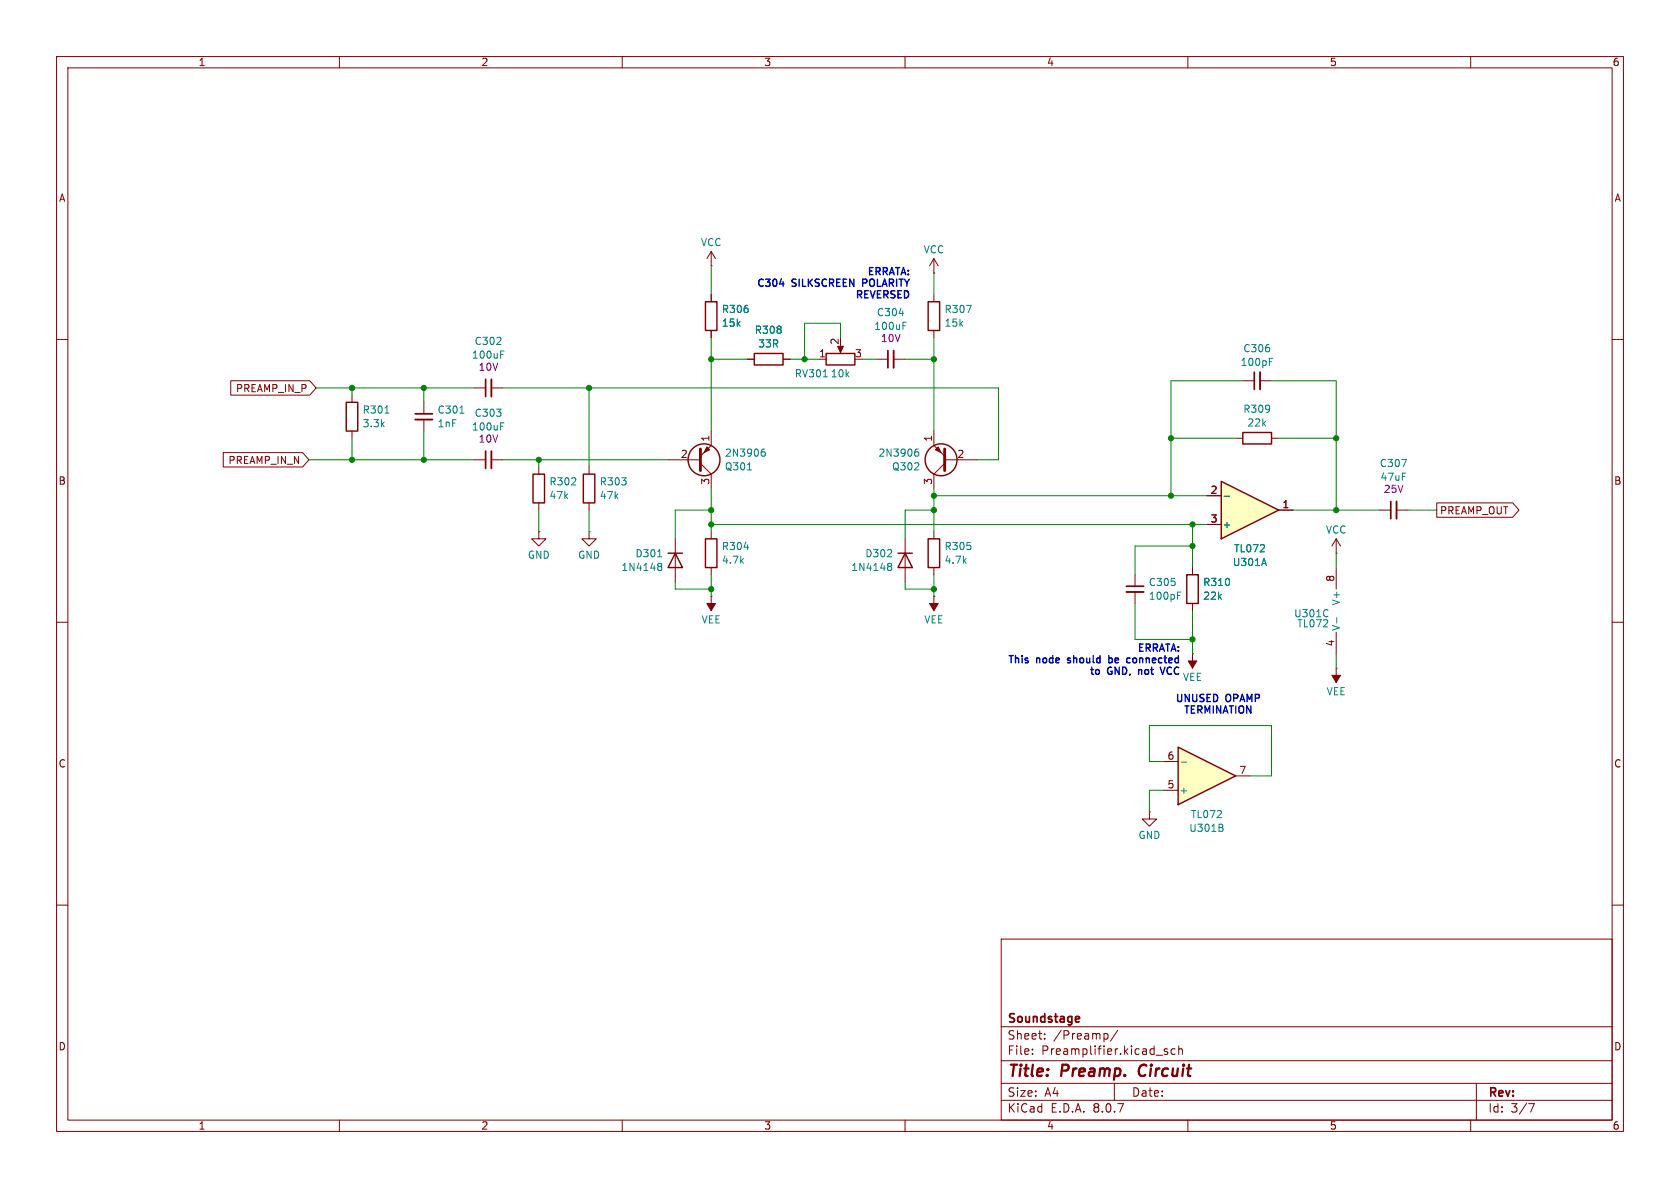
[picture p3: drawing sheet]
<svg xmlns="http://www.w3.org/2000/svg" width="297mm" height="210mm" viewBox="0 0 297 210" stroke-linecap="round" stroke-linejoin="round" font-family="sans-serif">
<g fill="none" stroke="#840000" stroke-width=".18">
<path d="M10 10h277v190h-277zM12 12h273v186h-273zM60 10v2M110 10v2M160 10v2M210 10v2M260 10v2M125.7 47h.1M125.7 44.5v2.5M125.7 52.1v1.2M125.7 58.4v1.3M125.7 44.5l-.7 1.2"/>
<path d="M125.7 44.5l.8 1.2M165.1 52.1v1.2M165.1 58.4v1.3M10 60h2M62.2 69.9v1.2M62.2 76.2v1.3M74.9 71.1v2.1M74.9 74.2v2M83.8 68.6h2.1M86.9 68.6h2M125.7 76.2v2.5l-1.9 1.9M132.1 63.5h1.2"/>
<path d="M138.4 63.5h1.3M165.1 76.2v2.5l1.9 1.9M285 60h2M83.8 81.3h2.1M86.9 81.3h2M95.2 94v1.3h1.3l-1.3 1.2-1.2-1.2h1.2M95.2 94h.1M95.2 82.6v1.2M95.2 88.9v1.3M104.1 94v1.3h1.3l-1.3 1.2-1.2-1.2h1.2M104.1 94h.1M104.1 82.6v1.2"/>
<path d="M104.1 88.9v1.3M118.1 81.3h5.7M119.4 95.3v7.6M123.8 81.9l1.9 1.9v2.6M125.7 94v1.3M160 95.3v7.6M165.1 94v1.3M167 81.3h5.7M167 81.9l-1.9 1.9v2.6M243.8 90.2h2.1M246.9 90.2h2M10 110h2"/>
<path d="M125.7 105.4h.1M125.7 100.3v1.3M125.7 105.4v2.6M165.1 105.4h.1M165.1 100.3v1.3M165.1 105.4v2.6M200.7 101.6v2M200.7 104.6v2.1M210.8 100.3v1.3M210.8 106.7v1.3M285 110h2M203.2 143.5v1.3h1.3l-1.3 1.3-1.3-1.3h1.3"/>
<path d="M203.2 143.5h.1M10 160h2M177 166h108v32h-108zM285 160h2M60 198v2M110 198v2M160 198v2M177 194.5h108M177 191.5h108M177 187.5h108M177 181.5h108M182.5 186.3v.1"/>
<path d="M182.5 185.5v.1M184.7 183.6v.1M184.7 182.8v.1M195.3 182.7h.3l.3 .3-.1 .6-.5 .1M197 191.5v3M197.6 182.1l-1.3 2M206.4 185.5l-.4-.1-.2 .2 .1 .2 .5 .2v.3h-.6M207.7 185.5l-.4-.1-.3 .3v.4l.2 .2h.5M208.4 185.5l.2-.1 .4 .1v.9M208.4 184.9v1.5M210 198v2M260 198v2"/>
<path d="M261 191.5v6.5M270.2 195.1h1l-.6 1.5"/>
</g>
<path d="M201.6 188.5a1.27 1.27 0 0 0 0 1.6" fill="none" stroke="#840000" stroke-width=".4"/>
<path d="M73.4 73.2h3.1M85.9 67.1v3M85.9 79.8v3M245.9 88.6v3.1M199.1 103.6h3.1M190.6 179.7l.2 .3-.7 .2M190.8 180.6l-.2 .1" fill="none" stroke="#840000" stroke-width=".3"/>
<g fill="none" stroke="#840000" stroke-width=".25">
<path d="M124.7 53.3h2v5.1h-2zM164.1 53.3h2v5.1h-2zM61.2 71.1h2v5.1h-2zM133.3 62.5h5.1v2h-5.1zM94.2 83.8h2.1v5.1h-2.1zM103.1 83.8h2.1v5.1h-2.1zM118.1 97.8h2.5M119.4 97.8l1.2 2.5h-2.5zM124.7 95.3h2v5h-2zM158.7 97.8h2.6M160 97.8l1.3 2.5h-2.6zM164.1 95.3h2v5h-2z"/>
<path d="M209.8 101.6h2v5.1h-2z"/>
<circle cx="124.5" cy="81.3" r="2.82"/>
<circle cx="166.4" cy="81.3" r="2.82"/>
</g>
<path d="M73.4 74.2h3.1M86.9 67.1v3M86.9 79.8v3M246.9 88.6v3.1M199.1 104.6h3.1" fill="none" stroke="#840000" stroke-width=".33"/>
<g fill="none" stroke="#008484" stroke-width=".18">
<path d="M170.9 54h.8l-.5 1.2M68.1 73h.7M81.3 73h.7M88.5 62.7h.4M88.5 62h.6M88.5 75.4h.4M88.5 74.7h.6M134.7 79.9h.3l.3 .2-.1 .5h-.5M135.2 79.4l-.5 .1M161.8 79.9h.4l.2 .2-.1 .5h-.5M162.3 79.4l-.4 .1M116.3 98.4h.7"/>
<path d="M116.4 99.6h.4l.1 .1 .1 .2-.2 .2M131.6 96.7h.7M132.1 83.1h.8M157 99.6h.4l.2 .1v.2l-.2 .2M247.8 81.2h.8l-.5 1.3M116.4 100.1h.1M116.5 100.1h.3M116.5 100.1l-.1 .1M116.8 100.1l.2 .3-.1 .3-.1 .2-.4-.1M157 100.1h.2M157.2 100.1h.2M157.2 100.1l-.2 .1"/>
<path d="M157.4 100.1l.2 .3v.3l-.2 .2-.4-.1M208.2 105.3h.4M208.2 104.7h.6"/>
</g>
<path d="M123.8 79.4v3.8M167 79.4v3.8" fill="none" stroke="#840000" stroke-width=".51"/>
<g fill="#840000" stroke="#840000" stroke-width=".18">
<path d="M125 79l.5 .5-1 .5z"/>
<path d="M165.4 79.5l.5-.5 .5 1z"/>
<path d="M164.3 106.7h1.6l-.8 1.3z"/>
<path d="M125 106.7h1.5l-.8 1.3z"/>
</g>
<path d="M208.3 132.1l10.1 5.1-10.1 5z" fill="#ffffc2"/>
<path d="M208.3 132.1l10.1 5.1-10.1 5z" fill="none" stroke="#840000" stroke-width=".25"/>
<path d="M236.2 97.8h.1M236.2 95.3l-.7 1.2M236.2 95.3v2.5M236.2 95.3l.8 1.2M236.2 118.1h.1M236.2 100.3v3.8M236.2 111.8v3.8M236.2 118.1v2.6M205.7 139.7h2.6M205.7 134.6h2.6M218.4 137.2h2.6" fill="none" stroke="#840000" stroke-width=".18"/>
<path d="M234.7 107.8l.1 .1M234.8 108.9l-.1 .1M236.3 109.2v.9M208.8 134.7h1M215.9 146.3l.3 .2v.3l-.2 .2M216.1 145.8l.1 .1-.1 .3" fill="none" stroke="#008484" stroke-width=".18"/>
<path d="M235.5 119.4h1.5l-.8 1.3z" fill="#840000" stroke="#840000" stroke-width=".18"/>
<path d="M215.9 85.1l10.2 5.1-10.2 5.1z" fill="#ffffc2"/>
<path d="M146 62.5h5.1v2h-5.1zM219.7 76.5h5.1v2h-5.1zM215.9 85.1l10.2 5.1-10.2 5.1z" fill="none" stroke="#840000" stroke-width=".25"/>
<g fill="none" stroke="#840000" stroke-width=".18">
<path d="M125.7 52.1v1.2M125.7 58.4v1.3M165.1 48.3h.1M165.1 45.7l-.8 1.3M165.1 45.7v2.6M165.1 45.7l.8 1.3M40.8 67.3h14l1.1 1.3-1.1 1.3h-14zM132.1 63.5h1.2M138.4 63.5h1.3M144.8 63.5h1.2M148.6 61v1M154.9 63.5h2.1"/>
<path d="M158 63.5h2M218.4 77.5h1.3M219.7 67.3h2M222.8 67.3h2M224.8 77.5h1.3M39.5 80h14l1.1 1.3-1.1 1.3h-14zM213.4 87.6h2.5M213.4 92.7h2.5M226.1 90.2h2.5M254 88.9h13.4l1.1 1.3-1.1 1.2h-13.4zM210.8 115.6h.1M210.8 100.3v1.3"/>
<path d="M210.8 106.7v1.3M210.8 115.6v2.5"/>
</g>
<path d="M159 55.4h.7M159.6 57.6h.5M159.6 57h.6M145.5 66.6h.8M224.4 63.9h.4M224.4 63.3h.6M216.4 87.7h1M223.5 98.7l.4 1.3" fill="none" stroke="#008484" stroke-width=".18"/>
<g fill="#840000" stroke="#840000" stroke-width=".18">
<path d="M210.1 116.8h1.5l-.8 1.3z"/>
<path d="M148.1 61.2h1l-.5 1.2z"/>
</g>
<path d="M158 62v3M222.8 65.8v3" fill="none" stroke="#840000" stroke-width=".33"/>
<path d="M157 62v3M221.7 65.8v3" fill="none" stroke="#840000" stroke-width=".3"/>
<path d="M137.8 50.2h.8M138.4 49.8v.8M196 115.9v1.3M196 116.4h.5M196 117.1h.5M199.4 116.3l.4 .1M199.8 117.1l-.4 .1M201.3 118.4v.8M201.8 118.4h-.3l-.2 .1M205.1 117.9l.4 1.3 .5-1.3" fill="none" stroke="#0000c2" stroke-width=".25"/>
<g fill="none" stroke="#008400" stroke-width=".18">
<path d="M125.7 47v5.1M125.7 59.7v16.5M148.6 59.7v-2.5h-6.4v6.3M165.1 48.3v3.8M165.1 59.7v16.5M55.9 68.6h27.9M62.2 68.6v1.3M62.2 77.5v3.8M74.9 68.6v2.5M74.9 76.2v5.1M88.9 68.6h87.6v12.7h-3.8M104.1 68.6v14"/>
<path d="M125.7 63.5h6.4M139.7 63.5h5.1M152.4 63.5h2.5M160 63.5h5.1M207 77.5h11.4M219.7 67.3h-12.7v20.3M224.8 67.3h11.4v22.9M226.1 77.5h10.1M54.6 81.3h29.2M88.9 81.3h29.2M95.2 81.3v1.3M95.2 90.2v3.8"/>
<path d="M104.1 90.2v3.8M125.7 86.4v7.6M125.7 92.7h87.7M125.7 90.2h-6.3v5.1M165.1 87.6h48.3M165.1 86.4v7.6M165.1 90.2h-5.1v5.1M210.8 96.5h-10.1v5.1M210.8 92.7v7.6M228.6 90.2h15.2M236.2 97.8v2.5M248.9 90.2h5.1"/>
<path d="M119.4 102.9v1.2h6.3M125.7 101.6v3.8M160 102.9v1.2h5.1M165.1 101.6v3.8M200.7 106.7v6.3h10.1M210.8 108v7.6M236.2 115.6v2.5M205.7 134.6h-2.5v-6.3h21.6v8.9h-3.8M205.7 139.7h-2.5v3.8"/>
</g>
<g fill="#008400" stroke="#008400" stroke-width=".18">
<circle cx="125.7" cy="90.2" r=".46"/>
<circle cx="125.7" cy="92.7" r=".46"/>
<circle cx="74.9" cy="81.3" r=".46"/>
<circle cx="62.2" cy="68.6" r=".46"/>
<circle cx="74.9" cy="68.6" r=".46"/>
<circle cx="62.2" cy="81.3" r=".46"/>
<circle cx="95.2" cy="81.3" r=".46"/>
<circle cx="210.8" cy="96.5" r=".46"/>
<circle cx="210.8" cy="92.7" r=".46"/>
<circle cx="207" cy="87.6" r=".46"/>
<circle cx="207" cy="77.5" r=".46"/>
<circle cx="165.1" cy="104.1" r=".46"/>
<circle cx="165.1" cy="87.6" r=".46"/>
<circle cx="165.1" cy="90.2" r=".46"/>
<circle cx="104.1" cy="68.6" r=".46"/>
<circle cx="125.7" cy="63.5" r=".46"/>
<circle cx="125.7" cy="104.1" r=".46"/>
<circle cx="236.2" cy="90.2" r=".46"/>
<circle cx="210.8" cy="113" r=".46"/>
<circle cx="236.2" cy="77.5" r=".46"/>
<circle cx="142.2" cy="63.5" r=".46"/>
<circle cx="165.1" cy="63.5" r=".46"/>
</g>
<g font-size="2.8" fill="#840000">
<text x="178" y="190.9">Title:</text>
<text x="187.7" y="190.9">Preamp.</text>
<text x="202.2" y="190.9">Circuit</text>
</g>
<g font-size="2.1" fill="#840000">
<text x="178" y="184">Sheet:</text>
<text x="178" y="181.2">Soundstage</text>
<text x="186.2" y="184">/Preamp/</text>
<text x="178" y="186.7">File:</text>
<text x="184.1" y="186.7">Preamplifier.kicad_sch</text>
<text x="178" y="196.9">KiCad</text>
<text x="178" y="194.1">Size:</text>
<text x="184.7" y="194.1">A4</text>
<text x="185.7" y="196.9">E.D.A.</text>
<text x="193.3" y="196.9">8.0.7</text>
<text x="200" y="194.1">Date:</text>
<text x="263" y="194.3">Rev:</text>
<text x="263" y="196.9">Id:</text>
<text x="267.1" y="196.9">3/7</text>
</g>
<g font-size="1.8" fill="#840000">
<text x="35" y="11.9">1</text>
<text x="85" y="11.9">2</text>
<text x="135" y="11.9">3</text>
<text x="185" y="11.9">4</text>
<text x="235" y="11.9">5</text>
<text x="285" y="11.9">6</text>
<text x="10.3" y="35.9">A</text>
<text x="285.3" y="35.9">A</text>
<text x="144.7" y="63.2">1</text>
<text x="148.3" y="61" transform="rotate(-90 148.3 61)">2</text>
<text x="151.1" y="63.2">3</text>
<text x="41.6" y="69.5">PREAMP_IN_P</text>
<text x="40.3" y="82.2">PREAMP_IN_N</text>
<text x="120.3" y="81">2</text>
<text x="125.5" y="78.2" transform="rotate(-90 125.5 78.2)">1</text>
<text x="164.8" y="78.2" transform="rotate(-90 164.8 78.2)">1</text>
<text x="169.2" y="81">2</text>
<text x="10.3" y="85.9">B</text>
<text x="125.5" y="85.8" transform="rotate(-90 125.5 85.8)">3</text>
<text x="164.8" y="85.8" transform="rotate(-90 164.8 85.8)">3</text>
<text x="213.9" y="87.4">2</text>
<text x="226.6" y="89.9">1</text>
<text x="285.3" y="85.9">B</text>
<text x="213.9" y="92.5">3</text>
<text x="254.5" y="91.1">PREAMP_OUT</text>
<text x="236" y="102.9" transform="rotate(-90 236 102.9)">8</text>
<text x="236" y="114.4" transform="rotate(-90 236 114.4)">4</text>
<text x="10.3" y="135.9">C</text>
<text x="206.3" y="134.4">6</text>
<text x="219" y="136.9">7</text>
<text x="285.3" y="135.9">C</text>
<text x="206.3" y="139.4">5</text>
<text x="10.3" y="185.9">D</text>
<text x="285.3" y="185.9">D</text>
<text x="35" y="199.9">1</text>
<text x="85" y="199.9">2</text>
<text x="135" y="199.9">3</text>
<text x="185" y="199.9">4</text>
<text x="235" y="199.9">5</text>
<text x="285" y="199.9">6</text>
</g>
<g font-size="1.8" fill="#008484">
<text x="123.8" y="43.7">VCC</text>
<text x="163.2" y="45">VCC</text>
<text x="127.5" y="55.5">R306</text>
<text x="127.5" y="58">15k</text>
<text x="133.3" y="59.2">R308</text>
<text x="154.4" y="58.5">100uF</text>
<text x="154.9" y="56.1">C304</text>
<text x="166.9" y="55.5">R307</text>
<text x="166.9" y="58">15k</text>
<text x="83.3" y="63.6">100uF</text>
<text x="83.8" y="61.2">C302</text>
<text x="133.9" y="61.6">33R</text>
<text x="219.2" y="64.9">100pF</text>
<text x="219.7" y="62.5">C306</text>
<text x="140.4" y="66.9">RV301</text>
<text x="146.8" y="66.9">10k</text>
<text x="64" y="73.3">R301</text>
<text x="64" y="75.7">3.3k</text>
<text x="77.3" y="73.3">C301</text>
<text x="77.3" y="75.7">1nF</text>
<text x="83.3" y="76.3">100uF</text>
<text x="83.8" y="73.9">C303</text>
<text x="219.7" y="73.2">R309</text>
<text x="220.4" y="75.6">22k</text>
<text x="128.1" y="83.4">Q301</text>
<text x="128.1" y="80.9">2N3906</text>
<text x="155.2" y="80.9">2N3906</text>
<text x="157.6" y="83.4">Q302</text>
<text x="243.8" y="82.8">C307</text>
<text x="97" y="86">R302</text>
<text x="97" y="88.4">47k</text>
<text x="105.9" y="86">R303</text>
<text x="105.9" y="88.4">47k</text>
<text x="244" y="85.2">47uF</text>
<text x="216" y="93.6">+</text>
<text x="234.3" y="94.5">VCC</text>
<text x="93.2" y="99">GND</text>
<text x="102.1" y="99">GND</text>
<text x="109.8" y="101.1">1N4148</text>
<text x="112.2" y="98.7">D301</text>
<text x="127.5" y="97.4">R304</text>
<text x="127.5" y="99.9">4.7k</text>
<text x="150.4" y="101.1">1N4148</text>
<text x="152.9" y="98.7">D302</text>
<text x="166.9" y="97.4">R305</text>
<text x="166.9" y="99.9">4.7k</text>
<text x="217.9" y="100.3">U301A</text>
<text x="218.1" y="97.8">TL072</text>
<text x="203" y="103.8">C305</text>
<text x="203" y="106.2">100pF</text>
<text x="212.6" y="103.8">R310</text>
<text x="212.6" y="106.2">22k</text>
<text x="237.1" y="107.1" transform="rotate(-90 237.1 107.1)">V+</text>
<text x="123.9" y="110.4">VEE</text>
<text x="163.3" y="110.4">VEE</text>
<text x="228.7" y="109.3">U301C</text>
<text x="229.2" y="111.1">TL072</text>
<text x="237.1" y="111.6" transform="rotate(-90 237.1 111.6)">V-</text>
<text x="209" y="120.6">VEE</text>
<text x="234.4" y="123.1">VEE</text>
<text x="208.4" y="140.6">+</text>
<text x="201.2" y="148.5">GND</text>
<text x="210.1" y="147.2">U301B</text>
<text x="210.4" y="144.8">TL072</text>
</g>
<g font-size="1.8" fill="#0000c2">
<text x="133.6" y="51.1">C304</text>
<text x="139.9" y="51.1">SILKSCREEN</text>
<text x="151" y="53.1">REVERSED</text>
<text x="152.9" y="51.1">POLARITY</text>
<text x="153.1" y="49">ERRATA:</text>
<text x="177.9" y="117.6">This</text>
<text x="183.1" y="117.6">node</text>
<text x="189.2" y="117.6">should</text>
<text x="192.9" y="119.7">to</text>
<text x="196.2" y="119.7">GND,</text>
<text x="196.9" y="117.6">be</text>
<text x="200.6" y="117.6">connected</text>
<text x="200.8" y="115.6">ERRATA:</text>
<text x="202.2" y="119.7">not</text>
<text x="206.7" y="119.7">VCC</text>
<text x="207.6" y="124.5">UNUSED</text>
<text x="216.7" y="124.5">OPAMP</text>
<text x="209.1" y="126.5">TERMINATION</text>
</g>
<g font-size="1.8" fill="#840084">
<text x="84.5" y="65.7">10V</text>
<text x="155.6" y="60.7">10V</text>
<text x="84.5" y="78.4">10V</text>
<text x="244.5" y="87.3">25V</text>
</g>
</svg>
